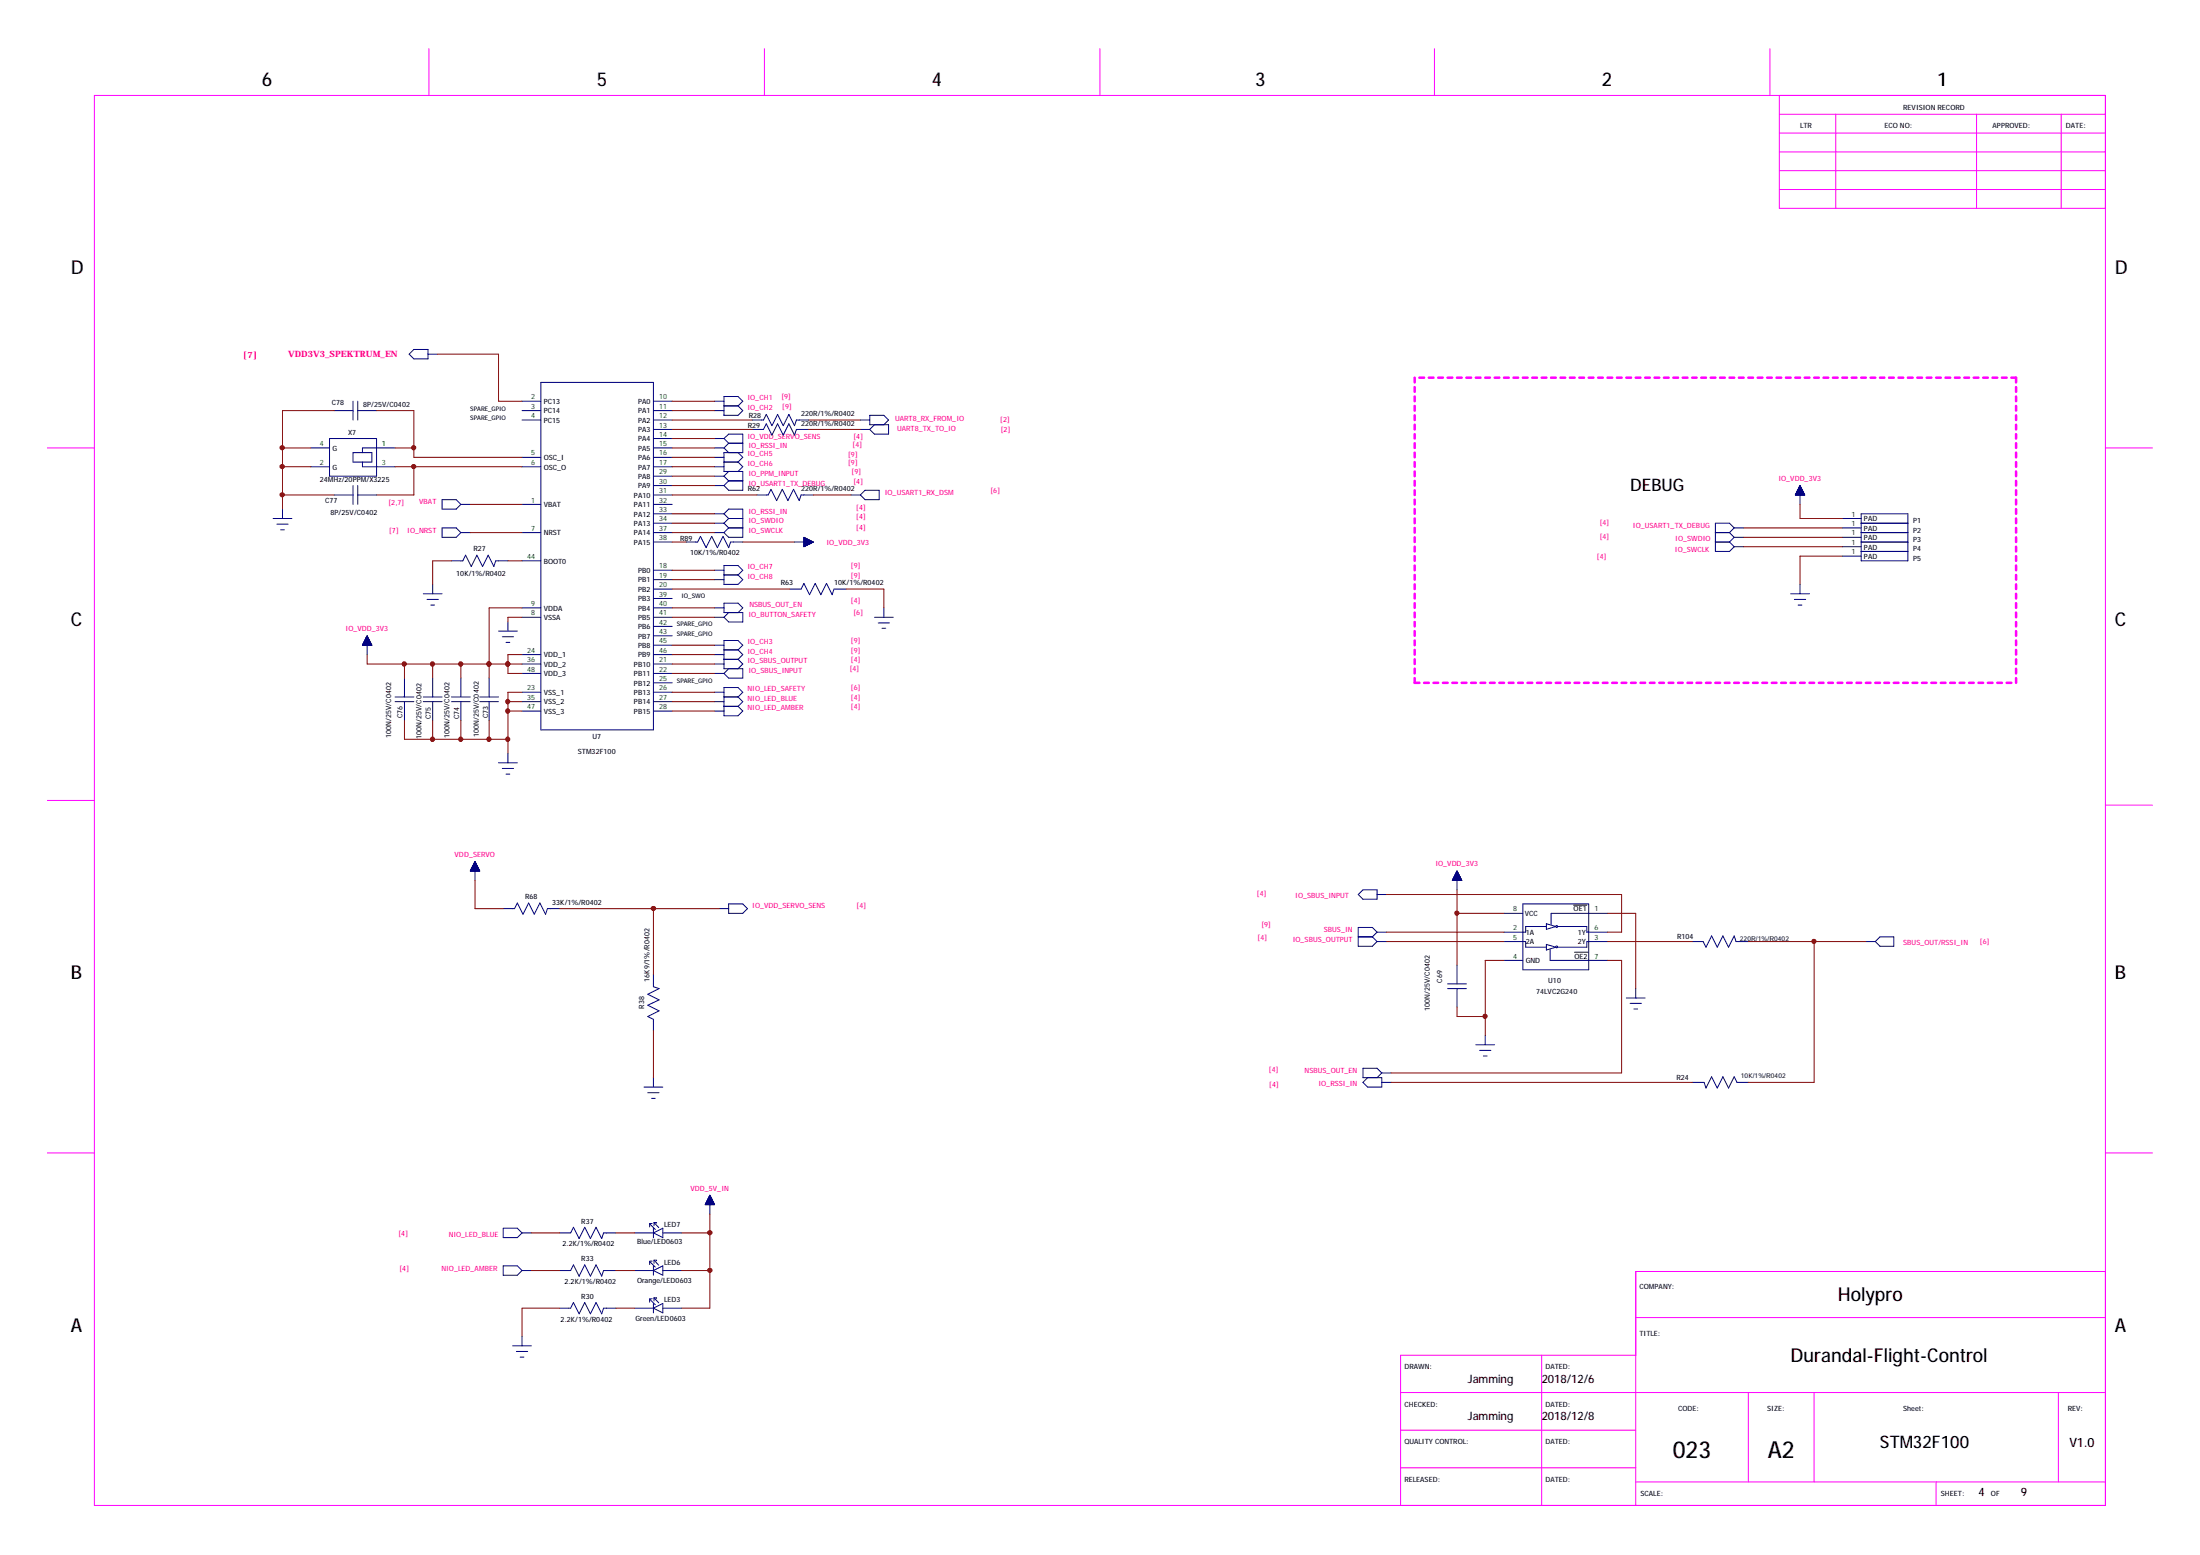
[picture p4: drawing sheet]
<svg xmlns="http://www.w3.org/2000/svg" width="297mm" height="210mm" viewBox="0 0 297 210" stroke-linecap="round" stroke-linejoin="round" font-family="sans-serif">
<g fill="none" stroke="#000080" stroke-width=".14">
<path d="M44.5 59.2h6.3v5.1h-6.3zM45.1 55.4h2.6M47.7 54.2v2.5M48.3 55.4h2.5M48.3 54.2v2.5M55.2 47.8l.7-.6h1.9v1.2h-1.9zM57.8 47.8h1.3M70.5 54.2h2.5M70.5 55.4h2.5M70.5 56.7h2.5M73 51.6h15.2v46.9h-15.2zM88.2 54.2h2.6"/>
<path d="M88.2 55.4h2.6M88.2 56.7h2.6M88.2 58h2.6M88.2 59.2h2.6M96.5 54.2h1.2M96.5 55.4h1.2M96.5 59.2h1.2M97.7 59.2l.7-.6h1.9v2.5h-2.6v2.5h2.6v2.6h-1.9l-.7-.7M97.7 53.5h2l.6 .7-.6 .6 .6 .6-.6 .7h-2zM97.7 54.8h2M97.7 59.2l.7 .6M98.4 59.8h1.9"/>
<path d="M98.4 59.8l-.7 .7M101.6 56.7h1.5l.4-.8 .7 1.6 .8-1.6 .7 1.6 .8-1.6 .8 1.6 .2-.8h1.7M101.6 58h1.5l.4-.8 .7 1.5 .8-1.5 .7 1.5 .8-1.5 .8 1.5 .2-.7h1.7M116.2 56.7h1.2M116.2 58h1.2M118.1 57.3l-.7 .7M119.3 57.3l.7-.6-.7-.6h-1.9v1.2h2.6v1.3h-1.9l-.7-.6M36.9 70h2.5M37.4 70.8h1.5M37.9 71.5h.5M38.1 68.7v1.3M42 60.5h2.5"/>
<path d="M42 63h2.5M45.1 66.8h2.6M47.7 61.1h2.5v1.3h-2.5zM47.7 65.5v2.6M48.3 66.8h2.5M48.3 65.5v2.6M48.9 62.4v.6h4.4M53.3 60.5h-4.4v.6M58.4 78.9v1.3M59.7 71.3h1.9l.6 .6-.6 .6h-1.9zM59.7 67.5h1.9l.6 .6-.6 .6h-1.9zM61 75.7h1.5l.4-.8 .7 1.6 .8-1.6 .8 1.6 .7-1.6 .8 1.6 .2-.8h1.7"/>
<path d="M62.2 68.1h1.3M62.2 71.9h1.3M70.5 61.7h2.5M70.5 63h2.5M70.5 68.1h2.5M70.5 71.9h2.5M70.5 75.7h2.5M88.2 60.5h2.6M88.2 61.7h2.6M88.2 63h2.6M88.2 64.3h2.6M88.2 65.5h2.6"/>
<path d="M88.2 66.8h2.6M88.2 68.1h2.6M88.2 69.4h2.6M88.2 70.6h2.6M88.2 71.9h2.6M88.2 73.2h2.6M88.2 77h2.6M88.2 78.2h2.6M88.2 79.5h2.6M92.7 73.2h1.5l.4-.8 .7 1.5 .8-1.5 .8 1.5 .7-1.5 .8 1.5 .2-.7h1.7M96.5 60.5h1.2M96.5 61.7h1.2"/>
<path d="M96.5 63h1.2M96.5 64.3h1.2M96.5 65.5h1.2M96.5 69.4h1.2M96.5 70.6h1.2M96.5 71.9h1.2M96.5 77h1.2M96.5 78.2h1.2M97.7 62.4h2M97.7 69.4l.7-.7h1.9v3.8h-1.9l-.7-.6M97.7 76.3h2l.6 .7-.6 .6 .6 .6-.6 .7h-2zM97.7 60.5l.7 .6"/>
<path d="M97.7 64.3l.7 .6M97.7 69.4l.7 .6M97.7 70.6l.7 .7M97.7 77.6h2M98.4 70h1.9M98.4 71.3h1.9M98.4 63.6l-.7 .7M98.4 64.9l-.7 .6M98.4 64.9h1.9M98.4 70l-.7 .6M98.4 71.3l-.7 .6M99.7 61.1l.6 .6-.6 .7"/>
<path d="M99.7 62.4l.6 .6-.6 .6M102.2 66.8h1.5l.4-.7 .8 1.5 .7-1.5 .8 1.5 .7-1.5 .8 1.5 .3-.8h1.6M106.6 79.5h1.6l.3-.7 .8 1.5 .8-1.5 .7 1.5 .8-1.5 .8 1.5 .2-.8h1.7M107.3 73.2h2.5M108.5 72.5l1.3 .7-1.3 .6zM108.5 73.7h.3M108.5 73.6h.4M108.5 73.6h.5M108.5 73.5h.8M108.5 73.4h.8M108.5 73.4h.9M108.5 73.3h1.1"/>
<path d="M108.5 73.2h1.3M108.5 73.1h1.2v.1M108.5 73.1h1.1M108.5 73h1M108.5 73h.9v.4M108.5 72.9h.8M108.5 72.9h.7v.6M108.5 72.8h.6M108.5 72.7h.5M108.5 72.7h.4v.9M108.5 72.7h.3M108.5 72.6h.2v1.1"/>
<path d="M108.5 72.6h.1M108.6 72.6v1.2h-.1M108.7 72.6v1.1h-.2M108.8 72.7v1M108.8 72.7v.9M108.9 72.7v.9M109 72.7v.9M109 72.8v.7M109.1 72.8v.7M109.1 72.8v.7h-.6M109.2 72.9v.6M109.3 72.9v.5"/>
<path d="M109.3 73v.4M109.4 73v.3M109.5 73v.3M109.6 73.1v.2M109.6 73.1v.2h-1.1M109.7 73.1v.1M114.9 66.8h1.3M116.8 66.2h1.9v1.3h-1.9l-.6-.7zM231.6 71.9h1.9M231.6 73.2h1.9M233.5 71.9l.6 .6M233.5 73.2l.6 .6"/>
<path d="M234.1 71.3l-.6-.7h-1.9v3.8h1.9l.6-.6M234.1 71.3h1.3M234.1 72.5h1.3M234.1 73.8h1.3M234.1 72.5l-.6 .7M234.1 71.3l-.6 .6M242.4 66.8h1.2M242.4 66.7h1.2v.1M242.4 66.7v.1M242.5 66.6h1.1M242.5 66.8v-.2h1.1v.2M242.5 66.6h1"/>
<path d="M242.6 66.5h.9v.3M242.6 66.8v-.4h.9v.4M242.6 66.4h.9M242.7 66.3h.7v.5M242.7 66.3v.5M242.7 66.3h.7M242.7 66.2h.7v.6M242.7 66.2v.6M242.7 66.1h.6M242.7 66.1h.6v.7M242.7 66.1v.7M242.8 66.1h.5"/>
<path d="M242.8 66h.4v.8M242.9 65.9h.3v.9M242.9 65.8h.3v1M242.9 65.8v1M243 65.8h.1M243 65.7h.1v1.1M243 65.6v1.2M243 65.6h.1M243 65.6h.1v1.2M243 65.5v1.3M243 65.5l.7 1.3h-1.3zM243 65.5v2.6"/>
<path d="M243 78.9v1.3M243.2 65.8h-.3v1M243.2 66h-.4v.8M243.5 66.5h-.9v.3M248.8 70h2.5M248.8 71.3h2.5M248.8 72.5h2.5M248.8 73.8h2.5M248.8 75.1h2.5M251.3 69.4h6.3v6.3h-6.3zM251.3 70.6h6.3M251.3 71.9h6.3"/>
<path d="M251.3 73.2h6.3M251.3 74.4h6.3M48.9 87.1h1.3M49 87h1.1M49 87h1.1v.1M49 86.9v.2M49 86.9h1.1M49.1 87.1v-.3h1v.3M49.1 86.8h.9M49.1 86.8h.9v.3M49.1 86.7h.9v.4M49.1 86.6v.5"/>
<path d="M49.2 86.6h.8M49.2 87.1v-.6h.7v.6M49.2 86.5h.7M49.2 86.5h.7v.6M49.2 86.4v.7M49.3 86.4h.5M49.3 86.3h.5v.8M49.4 86.2h.3v.9M49.4 86.1v1M49.4 86.1h.3M49.4 86h.3v1.1M49.4 86v1.1"/>
<path d="M49.5 86h.1M49.5 86h.1v1.1M49.5 85.9v1.2M49.5 85.9h.1M49.6 85.8l.6 1.3h-1.3M49.6 85.8v2.6M49.6 85.8l-.7 1.3M49.7 86.2h-.3v.9M49.8 86.3h-.5v.8M50 86.7h-.9v.4M53.3 94.7h2.6M53.3 94.1h2.6"/>
<path d="M54.6 91.5v2.6M54.6 94.7v2.6M57.1 94.7h2.6M57.1 94.1h2.6M57.1 80.2h2.6M57.7 80.9h1.5M58.2 81.7h.5M58.4 91.5v2.6M58.4 94.7v2.6M61 94.7h2.5M61 94.1h2.5M62.2 91.5v2.6"/>
<path d="M62.2 94.7v2.6M64.8 94.7h2.5M64.8 94.1h2.5M66 91.5v2.6M66 94.7v2.6M67.3 85.2h2.5M67.8 86h1.5M68.3 86.7h.5M68.6 84v1.2M70.5 82.1h2.5M70.5 83.3h2.5M70.5 88.4h2.5"/>
<path d="M70.5 89.6h2.5M70.5 90.9h2.5M70.5 93.4h2.5M70.5 94.7h2.5M70.5 96h2.5M88.2 80.8h2.6M88.2 82.1h2.6M88.2 83.3h2.6M88.2 84.6h2.6M88.2 85.8h2.6M88.2 87.1h2.6M88.2 88.4h2.6"/>
<path d="M88.2 89.6h2.6M88.2 90.9h2.6M88.2 92.2h2.6M88.2 93.4h2.6M88.2 94.7h2.6M88.2 96h2.6M96.5 82.1h1.2M96.5 83.3h1.2M96.5 87.1h1.2M96.5 88.4h1.2M96.5 89.6h1.2M96.5 90.9h1.2"/>
<path d="M96.5 93.4h1.2M96.5 94.7h1.2M96.5 96h1.2M97.7 94.1h2M97.7 87.7h2M97.7 89h2M97.7 95.3h2M98.4 82.7l-.7 .6M98.4 90.3l-.7 .6M99.7 87.7l.6-.6-.6-.6h-2v3.8h2.6v1.2h-1.9l-.7-.6M99.7 82.7l.6-.6-.6-.7h-2v1.3h2.6v1.3h-1.9l-.7-.7M99.7 94.1l.6-.7-.6-.6h-2v3.8h2l.6-.6-.6-.7"/>
<path d="M99.7 87.7l.6 .7-.6 .6M99.7 89l.6 .6-.6 .7M99.7 94.1l.6 .6-.6 .6M118.1 83.3h2.5M118.6 84.1h1.5M119.1 84.8h.5M119.3 82.1v1.2M241.8 80.2h2.5M242.3 80.9h1.5M242.8 81.7h.5M63.5 117.5h1.2M63.5 117.6v-.2h1.2v.2"/>
<path d="M63.6 117.4h1.1M63.6 117.4h1.1v.2M63.6 117.3v.3M63.6 117.3h1M63.7 117.3h.9v.3M63.7 117.2h.9M63.7 117.2v.4M63.7 117.6v-.4h.9v.4M63.7 117.1h.9M63.8 117.1h.7v.5M63.8 117v.6M63.8 117h.7"/>
<path d="M63.8 117.6v-.7h.7v.7M63.8 116.9h.6M63.8 116.9h.6v.7M63.8 116.8v.8M63.9 116.8h.5M63.9 116.8h.4v.8M64 116.6h.3v1M64 116.5v1.1M64.1 116.5h.1M64.1 116.4h.1v1.2M64.1 116.4v1.2M64.1 116.4h.1"/>
<path d="M64.1 116.3h.1v1.3M64.1 116.3v1.3M64.1 116.3v2.5M64.1 116.3l.7 1.3h-1.3zM64.3 116.6h-.3v1M64.3 116.7h-.4v.9M67.3 103h2.5M67.8 103.7h1.5M68.3 104.5h.5M68.6 101.7v1.3M196.1 118.8h1.3M196.1 118.7h1.2"/>
<path d="M196.1 118.8h.1M196.2 118.8v-.1h1.1v.1M196.2 118.6h1.1M196.2 118.6h1v.2M196.2 118.5v.3M196.3 118.5h.9M196.3 118.8v-.3h.9v.3M196.3 118.4h.8M196.3 118.4h.8v.4M196.4 118.3h.7v.5M196.4 118.2h.7M196.4 118.3v.5"/>
<path d="M196.4 118.2h.6v.6M196.4 118.1v.7M196.5 118.1h.5M196.5 118.1h.5v.7M196.5 118v.8M196.5 118h.5M196.5 118h.4v.8M196.5 117.9v.9M196.6 117.9h.3M196.6 117.9h.3v.9M196.6 117.8h.2v1M196.7 117.7h.1v1.1"/>
<path d="M196.7 117.6v1.2M196.7 117.6v2.5M196.7 117.6l-.6 1.2h1.3M196.7 117.6l.7 1.2M196.7 117.6h.1M196.8 117.7h-.2v1.1M196.8 117.8h-.2v1M197.1 118.3h-.8v.5M67.9 122.7h1.6l.3-.8 .8 1.5 .8-1.5 .7 1.5 .8-1.5 .8 1.5 .2-.7h1.7M88.2 131.5v1.7l.8 .2-1.5 .8 1.5 .8-1.5 .7 1.5 .8-1.5 .7 .7 .4v1.5M97.1 122.7h1.3M98.4 122h1.9l.6 .7-.6 .6h-1.9z"/>
<path d="M183.4 126.5h1.9M184 120.1h1.9v1.3h-1.9l-.6-.7zM185.3 126.5l.6 .6M185.9 125.8h1.3M185.9 127.1h1.3M185.9 125.8l-.6-.6h-1.9v2.5h1.9l.6-.6M185.9 120.7h1.3M185.9 125.8l-.6 .7M195.5 133.4h2.5M195.5 132.8h2.5M196.7 130.3v2.5M196.7 133.4v2.5"/>
<path d="M200.5 139.8v1.2M203.1 127.1h2.9v.8h2.8M203.1 123.3h2.5M203.1 129.6h2.5M205.6 122h8.9v8.9h-8.9zM208.8 125.1h-2.8v.7h-2.9M208.8 124.7l1.3 .4-1.3 .3zM208.8 127.5l1.3 .4-1.3 .3zM209.3 128.1v1.5h7.7M210.1 125h.2v.1h-.2zM210.1 127.7h.2v.2h-.2zM210.3 125.1h3.9v.7h2.8"/>
<path d="M217 127.1h-2.8v.8h-3.9M217 123.3h-7.6v1.5M219.6 134.7h2.5M220.1 135.4h1.5M220.6 136.2h.5M220.9 133.4v1.3M228.5 127.1h1.5l.3 .8 .8-1.6 .8 1.6 .7-1.6 .8 1.6 .7-1.6 .3 .8h1.7M251.9 127.1h1.3M253.2 127.1l.6-.6h1.9v1.2h-1.9zM87 146.7h2.5M87.5 147.5h1.5M88 148.3h.5"/>
<path d="M88.2 145.5v1.2M186.6 146.1h1.2M186.6 144.8l-.7-.6h-1.9v1.3h2.6v1.2h-1.9l-.7-.6 .7-.6M186.6 144.8h1.2M186.6 144.8l-.7 .7M199.3 141h2.5M199.8 141.8h1.5M200.3 142.6h.5M228.5 146.1h1.6l.2 .8 .8-1.6 .8 1.6 .7-1.6 .8 1.6 .7-1.6 .4 .8h1.6M67.9 170.9h1.9l.7 .6-.7 .6h-1.9zM67.9 165.8h1.9l.7 .6-.7 .7h-1.9zM70.5 171.5h1.3"/>
<path d="M70.5 166.4h1.3M75.6 176.6h1.4l.4-.8 .8 1.5 .8-1.5 .7 1.5 .8-1.5 .7 1.5 .3-.7h1.6M75.6 171.5h1.4l.4-.8 .8 1.6 .8-1.6 .7 1.6 .8-1.6 .7 1.6 .3-.8h1.6M75.6 166.4h1.4l.4-.7 .8 1.5 .8-1.5 .7 1.5 .8-1.5 .7 1.5 .3-.8h1.6M85.7 176.6h2.5M85.7 171.5h2.5M85.7 166.4h2.5M87.7 175.8v-.4l.8 .7M87.7 165.6v-.4l.8 .8M87.7 170.7v-.4l.8 .7M87.7 175.3h.4M87.7 170.2h.4"/>
<path d="M87.7 165.2h.4M88.2 165.8v1.3M88.2 170.9v1.2M88.2 176v1.2M88.2 166.4l1.3-.6v1.3zM88.2 171.5l1.3-.6v1.2zM88.2 176.6l1.3-.6v1.2zM88.3 175.2l.6 .7M88.3 165v.5M88.3 170.1v.4M88.3 175.2v.4M88.3 175.2h.3v.1"/>
<path d="M88.3 165h.3v.1M88.3 170.1h.3v.1M88.3 170.1l.6 .7M88.3 165l.6 .7M89.5 176.6h2.5M89.5 171.5h2.5M89.5 166.4h2.5M95.2 162.6h1.3M95.3 162.5h1.1M95.3 162.6v-.1h1.1v.1M95.3 162.4h1.1M95.4 162.3h1v.3"/>
<path d="M95.4 162.3v.3M95.4 162.3h.9M95.4 162.2h.9M95.4 162.2v.4M95.5 162.2h.8M95.5 162.1h.7v.5M95.5 162.1v.5M95.5 162.1h.7M95.5 162h.7M95.5 162.6v-.6h.7v.6M95.6 161.9h.5M95.6 161.8h.5v.8"/>
<path d="M95.6 161.7v.9M95.7 161.8h.4M95.7 161.7h.4M95.7 161.6v1M95.7 161.7h.3M95.7 161.6h.3v1M95.8 161.6h.2M95.8 161.5h.1M95.8 161.5h.1v1.1M95.8 161.4v1.2M95.8 161.3v2.6M95.8 161.3l.7 1.3h-1.3z"/>
<path d="M95.8 161.4h.1M95.9 161.4v1.2M96.1 161.7v.9M96.1 161.9h-.5v.7M96.1 161.9v.7M96.3 162.2v.4M96.4 162.4h-1.1v.2M96.4 162.4v.2M69.2 181.7h2.6M69.7 182.4h1.5M70.2 183.2h.5M70.5 180.4v1.3"/>
</g>
<g fill="none" stroke="#800000" stroke-width=".14">
<path d="M45.1 55.4h-7v13.3M50.8 55.4h5.1v6.3h14.6M59.1 47.8h8.2v6.4h3.2M90.8 55.4h5.7M90.8 56.7h10.8M90.8 58h10.8M90.8 54.2h5.7M90.8 59.2h5.7M109.2 56.7h7M109.2 58h7M38.1 66.8h7M38.1 63h3.9"/>
<path d="M38.1 60.5h3.9M53.3 63h17.2M53.3 60.5h2.6M55.9 63v3.8h-5.1M61 75.7h-2.6v3.2M63.5 68.1h7M63.5 71.9h7M68.6 75.7h1.9M90.8 71.9h5.7M90.8 66.8h11.4M90.8 63h5.7M90.8 60.5h5.7"/>
<path d="M90.8 61.7h5.7M90.8 64.3h5.7M90.8 69.4h5.7M90.8 70.6h5.7M90.8 73.2h1.9M90.8 77h5.7M90.8 78.2h5.7M90.8 79.5h15.8M90.8 65.5h5.7M100.3 73.2h7M109.8 66.8h5.1M114.3 79.5h5v2.6"/>
<path d="M235.4 72.5h13.4M235.4 73.8h13.4M235.4 71.3h13.4M243 68.1v1.9h5.8M248.8 75.1h-5.8v3.8M49.6 88.4v1.2h20.9M54.6 97.3v2.5h14M54.6 89.6v1.9M58.4 89.6v1.9M58.4 97.3v2.5M62.2 89.6v1.9M62.2 97.3v2.5"/>
<path d="M66 97.3v2.5M68.6 94.7h1.9M68.6 96h1.9M70.5 93.4h-1.9v8.3M70.5 83.3h-1.9v.7M70.5 88.4h-1.9v2.5h1.9M70.5 82.1h-4.5v9.4M90.8 93.4h5.7M90.8 94.7h5.7M90.8 89.6h5.7M90.8 88.4h5.7M90.8 90.9h5.7"/>
<path d="M90.8 96h5.7M90.8 83.3h5.7M90.8 82.1h5.7M90.8 87.1h5.7M64.1 118.8v3.9h3.8M75.6 122.7h21.5M88.2 122.7v8.8M88.2 139.1v6.4M187.2 127.1h15.9M187.2 125.8h15.9M187.2 120.7h31.7v5.1h-1.9M196.7 120.1v10.2"/>
<path d="M196.7 135.9v1.3h3.8M196.7 123.3h6.4M203.1 129.6h-2.6v10.2M217 129.6h1.9v15.2h-31.1M217 123.3h3.9v10.1M217 127.1h11.5M236.1 127.1h15.8M244.9 127.1v19h-8.8M187.8 146.1h40.7M71.8 171.5h3.8M71.8 166.4h3.8M75.6 176.6h-5.1v3.8"/>
<path d="M83.1 176.6h2.6M83.1 171.5h2.6M83.1 166.4h2.6M92 171.5h3.8M92 166.4h3.8M95.8 163.9v12.7h-3.8"/>
</g>
<g fill="#800000" stroke="#800000" stroke-width=".14">
<circle cx="68.5" cy="94.7" r=".29"/>
<circle cx="68.5" cy="89.6" r=".29"/>
<circle cx="66" cy="89.6" r=".29"/>
<circle cx="62.2" cy="89.6" r=".29"/>
<circle cx="68.5" cy="96" r=".29"/>
<circle cx="68.5" cy="99.8" r=".29"/>
<circle cx="62.2" cy="99.8" r=".29"/>
<circle cx="66" cy="99.8" r=".29"/>
<circle cx="58.4" cy="89.6" r=".29"/>
<circle cx="58.4" cy="99.8" r=".29"/>
<circle cx="54.6" cy="89.6" r=".29"/>
<circle cx="38.1" cy="66.8" r=".29"/>
<circle cx="38.1" cy="63" r=".29"/>
<circle cx="38.1" cy="60.4" r=".29"/>
<circle cx="55.8" cy="63" r=".29"/>
<circle cx="55.8" cy="60.4" r=".29"/>
<circle cx="95.9" cy="166.4" r=".29"/>
<circle cx="88.2" cy="122.6" r=".29"/>
<circle cx="95.9" cy="171.5" r=".29"/>
<circle cx="200.5" cy="137.2" r=".29"/>
<circle cx="196.7" cy="123.3" r=".29"/>
<circle cx="244.9" cy="127.1" r=".29"/>
</g>
<g fill="none" stroke="#f0f" stroke-width=".14">
<path d="M12.7 12.9h271.6v190.3h-271.6zM57.9 6.6v6.3M103.2 6.6v6.3M148.5 6.6v6.3M193.7 6.6v6.3M239 6.6v6.3M240.2 12.9v15.2h44.1M240.2 15.4h44.1M240.2 18h44.1M247.9 15.4v12.7M266.9 15.4v12.7M278.3 15.4v12.7"/>
<path d="M240.2 20.5h44.1M240.2 23h44.1M240.2 25.6h44.1M6.4 60.5h6.3M284.3 60.5h6.3M6.4 108h6.3M284.3 108.7h6.3M6.4 155.6h6.3M284.3 155.6h6.3M220.9 177.9h63.4M284.3 171.6h-63.4v31.6M189.1 188h95.2"/>
<path d="M189.1 193.1h31.8M189.1 198.1h31.8M208.2 182.9v20.3M220.9 182.9h-31.8v20.3M236.1 188v12M244.9 188v12M277.9 188v12M220.9 200h63.4M261.4 200v3.2"/>
</g>
<g fill="none" stroke="#f0f" stroke-width=".34">
<path d="M191 51v.6M191 52.3v.6M191 53.5v.7M191 54.8v.6M191 56.1v.6M191 57.3v.7M191 58.6v.6M191 59.8v.7M191.6 51h.7M192.9 51h.6M194.2 51h.6M195.5 51h.6"/>
<path d="M196.7 51h.7M198 51h.6M199.3 51h.6M200.5 51h.7M201.8 51h.6M203.1 51h.6M204.3 51h.7M205.6 51h.6M206.9 51h.6M208.2 51h.6M209.4 51h.7M210.7 51h.6"/>
<path d="M212 51h.6M213.2 51h.7M214.5 51h.6M215.8 51h.6M217 51h.7M218.3 51h.6M219.6 51h.6M220.9 51h.6M222.1 51h.7M223.4 51h.6M224.7 51h.6M225.9 51h.7"/>
<path d="M227.2 51h.6M228.5 51h.6M229.7 51h.6M231 51h.6M232.2 51h.7M233.5 51h.6M234.8 51h.6M236.1 51h.6M237.3 51h.7M238.6 51h.6M239.9 51h.6M241.1 51h.7"/>
<path d="M242.4 51h.6M243.7 51h.6M244.9 51h.7M246.2 51h.6M247.5 51h.6M248.8 51h.6M250 51h.7M251.3 51h.6M252.6 51h.6M253.8 51h.6M255.1 51h.6M256.3 51h.7"/>
<path d="M257.6 51h.6M258.9 51h.6M260.1 51h.7M261.4 51h.6M262.7 51h.6M263.9 51h.7M265.2 51h.7M266.5 51h.6M267.8 51h.6M269 51h.7M270.3 51h.6M271.6 51h.6v.6"/>
<path d="M272.2 52.3v.6M272.2 53.5v.7M272.2 54.8v.6M272.2 56.1v.6M272.2 57.3v.7M272.2 58.6v.6M272.2 59.8v.7M191 61.1v.6M191 62.4v.6M191 63.6v.7M191 64.9v.6M191 66.2v.6"/>
<path d="M191 67.5v.6M191 68.7v.7M191 70v.6M191 71.3v.6M191 72.5v.7M191 73.8v.6M191 75.1v.6M191 76.3v.7M191 77.6v.6M191 78.9v.6M272.2 61.1v.6M272.2 62.4v.6"/>
<path d="M272.2 63.6v.7M272.2 64.9v.6M272.2 66.2v.6M272.2 67.5v.6M272.2 68.7v.7M272.2 70v.6M272.2 71.3v.6M272.2 72.5v.7M272.2 73.8v.6M272.2 75.1v.6M272.2 76.3v.7M272.2 77.6v.6"/>
<path d="M272.2 78.9v.6M191 80.2v.6M191 81.4v.7M191 82.7v.6M191 84v.6M191 85.2v.6M191 86.5v.6M191 87.7v.7M191 89v.6M191 90.3v.6M191 91.5v.7h.6M192.3 92.2h.6"/>
<path d="M193.5 92.2h.7M194.8 92.2h.7M196.1 92.2h.6M197.4 92.2h.6M198.6 92.2h.7M199.9 92.2h.6M201.2 92.2h.6M202.4 92.2h.7M203.7 92.2h.6M205 92.2h.6M206.2 92.2h.7M207.5 92.2h.7"/>
<path d="M208.8 92.2h.6M210.1 92.2h.6M211.3 92.2h.7M212.6 92.2h.6M213.9 92.2h.6M215.1 92.2h.7M216.4 92.2h.6M217.7 92.2h.6M218.9 92.2h.7M220.2 92.2h.7M221.5 92.2h.6M222.8 92.2h.6"/>
<path d="M224 92.2h.7M225.3 92.2h.6M226.6 92.2h.6M227.8 92.2h.7M229.1 92.2h.6M230.3 92.2h.7M231.6 92.2h.6M232.9 92.2h.6M234.1 92.2h.7M235.4 92.2h.7M236.7 92.2h.6M238 92.2h.6"/>
<path d="M239.2 92.2h.7M240.5 92.2h.6M241.8 92.2h.6M243 92.2h.7M244.3 92.2h.6M245.6 92.2h.6M246.8 92.2h.7M248.1 92.2h.7M249.4 92.2h.6M250.7 92.2h.6M251.9 92.2h.7M253.2 92.2h.6"/>
<path d="M254.4 92.2h.7M255.7 92.2h.6M257 92.2h.6M258.2 92.2h.7M259.5 92.2h.6M260.8 92.2h.6M262 92.2h.7M263.3 92.2h.6M264.6 92.2h.6M265.9 92.2h.6M267.1 92.2h.7M268.4 92.2h.6"/>
<path d="M269.7 92.2h.6M270.9 92.2h.7M272.2 80.2v.6M272.2 81.4v.7M272.2 82.7v.6M272.2 84v.6M272.2 85.2v.6M272.2 86.5v.6M272.2 87.7v.7M272.2 89v.6M272.2 90.3v.6M272.2 91.5v.7"/>
</g>
<path d="M212.5 122.2h1.7M212.6 128.5h1.8" fill="none" stroke="#000" stroke-width=".14"/>
<g font-size="3.2">
<text x="225.8" y="196.8">023</text>
<text x="238.7" y="196.8">A2</text>
</g>
<g font-size="2.6">
<text x="35.3" y="11.6">6</text>
<text x="80.6" y="11.6">5</text>
<text x="125.8" y="11.6">4</text>
<text x="169.5" y="11.6">3</text>
<text x="216.3" y="11.6">2</text>
<text x="261.5" y="11.6">1</text>
<text x="9.6" y="37">D</text>
<text x="285.5" y="37">D</text>
<text x="9.6" y="84.6">C</text>
<text x="285.5" y="84.6">C</text>
<text x="9.6" y="132.2">B</text>
<text x="285.5" y="132.2">B</text>
<text x="9.6" y="179.8">A</text>
<text x="248.2" y="175.7">Holypro</text>
<text x="285.5" y="179.8">A</text>
<text x="241.8" y="183.9">Durandal-Flight-Control</text>
</g>
<g font-size="2.3">
<text x="220.1" y="66.3">DEBUG</text>
<text x="253.8" y="195.5">STM32F100</text>
</g>
<text font-size="1.7" x="279.4" y="195.3">V1.0</text>
<g font-size="1.6">
<text x="198.2" y="191.7">Jamming</text>
<text x="198.2" y="186.7">Jamming</text>
<text x="208.2" y="191.7">2018/12/8</text>
<text x="208.2" y="186.7">2018/12/6</text>
<text x="267.1" y="201.9">4</text>
<text x="272.8" y="201.9">9</text>
</g>
<g font-size="1.2" fill="#ff0080">
<text x="32.8" y="48.3">[7]</text>
<text x="38.9" y="48.2">VDD3V3_SPEKTRUM_EN</text>
</g>
<g font-size="1">
<text x="243" y="17.3">LTR</text>
<text x="254.4" y="17.3">ECO NO:</text>
<text x="257" y="14.8">REVISION RECORD</text>
<text x="269" y="17.3">APPROVED:</text>
<text x="278.9" y="17.3">DATE:</text>
<text x="44.8" y="54.7">C78</text>
<text x="47" y="58.7">X7</text>
<text x="49" y="54.9">8P/25V/C0402</text>
<text x="73.4" y="57.1">PC15</text>
<text x="73.4" y="55.8">PC14</text>
<text x="73.4" y="54.5">PC13</text>
<text x="86.1" y="54.5">PA0</text>
<text x="86.1" y="55.8">PA1</text>
<text x="86.1" y="57.1">PA2</text>
<text x="86.1" y="58.3">PA3</text>
<text x="86.1" y="59.6">PA4</text>
<text x="101" y="57.7">R29</text>
<text x="101.1" y="56.4">R28</text>
<text x="108.2" y="56.2">220R/1%/R0402</text>
<text x="108.2" y="57.5">220R/1%/R0402</text>
<text x="43.2" y="65">24MHz/20PPM/X3225</text>
<text x="44.9" y="63.4">G</text>
<text x="44.9" y="60.8">G</text>
<text x="73.4" y="63.4">OSC_O</text>
<text x="73.4" y="62.1">OSC_I</text>
<text x="86.1" y="60.8">PA5</text>
<text x="86.1" y="62.1">PA6</text>
<text x="86.1" y="63.4">PA7</text>
<text x="86.1" y="64.7">PA8</text>
<text x="86.1" y="65.9">PA9</text>
<text x="43.9" y="68">C77</text>
<text x="44.6" y="69.5">8P/25V/C0402</text>
<text x="73.4" y="68.5">VBAT</text>
<text x="85.6" y="67.2">PA10</text>
<text x="85.6" y="68.5">PA11</text>
<text x="85.6" y="69.7">PA12</text>
<text x="85.6" y="71">PA13</text>
<text x="101" y="66.3">R62</text>
<text x="108.2" y="66.3">220R/1%/R0402</text>
<text x="251.7" y="70.4">PAD</text>
<text x="251.7" y="71.6">PAD</text>
<text x="258.3" y="70.6">P1</text>
<text x="258.3" y="71.9">P2</text>
<text x="61.6" y="77.7">10K/1%/R0402</text>
<text x="63.9" y="74.4">R27</text>
<text x="73.4" y="72.3">NRST</text>
<text x="73.4" y="76.1">BOOT0</text>
<text x="85.6" y="72.3">PA14</text>
<text x="85.6" y="73.5">PA15</text>
<text x="86.1" y="77.4">PB0</text>
<text x="91.8" y="73">R89</text>
<text x="93.2" y="74.9">10K/1%/R0402</text>
<text x="251.7" y="72.9">PAD</text>
<text x="251.7" y="74.2">PAD</text>
<text x="251.7" y="75.5">PAD</text>
<text x="258.3" y="73.2">P3</text>
<text x="258.3" y="74.4">P4</text>
<text x="258.3" y="75.7">P5</text>
<text x="73.4" y="82.4">VDDA</text>
<text x="73.4" y="83.7">VSSA</text>
<text x="86.1" y="78.6">PB1</text>
<text x="86.1" y="79.9">PB2</text>
<text x="86.1" y="81.2">PB3</text>
<text x="86.1" y="82.4">PB4</text>
<text x="86.1" y="83.7">PB5</text>
<text x="105.4" y="79">R63</text>
<text x="112.6" y="79">10K/1%/R0402</text>
<text x="73.4" y="88.7">VDD_1</text>
<text x="86.1" y="84.9">PB6</text>
<text x="86.1" y="86.2">PB7</text>
<text x="86.1" y="87.5">PB8</text>
<text x="86.1" y="88.7">PB9</text>
<text x="73.4" y="90">VDD_2</text>
<text x="73.4" y="91.3">VDD_3</text>
<text x="73.4" y="93.8">VSS_1</text>
<text x="73.4" y="95.1">VSS_2</text>
<text x="85.6" y="90">PB10</text>
<text x="85.6" y="91.3">PB11</text>
<text x="85.6" y="92.6">PB12</text>
<text x="85.6" y="93.8">PB13</text>
<text x="85.6" y="95.1">PB14</text>
<text x="52.8" y="99.7" transform="rotate(-90 52.8 99.7)">100N/25V/C0402</text>
<text x="54.4" y="97" transform="rotate(-90 54.4 97)">C76</text>
<text x="56.9" y="99.8" transform="rotate(-90 56.9 99.8)">100N/25V/C0402</text>
<text x="58.2" y="97.1" transform="rotate(-90 58.2 97.1)">C75</text>
<text x="60.7" y="99.7" transform="rotate(-90 60.7 99.7)">100N/25V/C0402</text>
<text x="62" y="97.1" transform="rotate(-90 62 97.1)">C74</text>
<text x="64.6" y="99.5" transform="rotate(-90 64.6 99.5)">100N/25V/C0402</text>
<text x="65.9" y="97" transform="rotate(-90 65.9 97)">C73</text>
<text x="73.4" y="96.4">VSS_3</text>
<text x="78" y="101.8">STM32F100</text>
<text x="80" y="99.8">U7</text>
<text x="85.6" y="96.4">PB15</text>
<text x="70.9" y="121.4">R68</text>
<text x="74.5" y="122.1">33K/1%/R0402</text>
<text x="205.9" y="123.7">VCC</text>
<text x="212.5" y="123">OE1</text>
<text x="206" y="126.2">1A</text>
<text x="206" y="127.5">2A</text>
<text x="206" y="130">GND</text>
<text x="212.6" y="129.4">OE2</text>
<text x="213" y="126.2">1Y</text>
<text x="213" y="127.5">2Y</text>
<text x="226.4" y="126.7">R104</text>
<text x="87" y="136.2" transform="rotate(-90 87 136.2)">R38</text>
<text x="87.7" y="132.6" transform="rotate(-90 87.7 132.6)">16K9/1%/R0402</text>
<text x="193" y="136.5" transform="rotate(-90 193 136.5)">100N/25V/C0402</text>
<text x="194.7" y="132.6" transform="rotate(-90 194.7 132.6)">C69</text>
<text x="207.4" y="134.2">74LVC2G240</text>
<text x="209" y="132.7">U10</text>
<text x="226.4" y="145.7">R24</text>
<text x="78.5" y="165.2">R37</text>
<text x="86" y="168">Blue/LED0603</text>
<text x="89.7" y="165.6">LED7</text>
<text x="75.9" y="168.2">2.2K/1%/R0402</text>
<text x="76.2" y="173.3">2.2K/1%/R0402</text>
<text x="78.5" y="170.2">R33</text>
<text x="86" y="173.2">Orange/LED0603</text>
<text x="89.7" y="170.7">LED6</text>
<text x="75.7" y="178.5">2.2K/1%/R0402</text>
<text x="78.5" y="175.3">R30</text>
<text x="85.8" y="178.4">Green/LED0603</text>
<text x="89.7" y="175.8">LED3</text>
<text x="221.4" y="174">COMPANY:</text>
<text x="189.6" y="184.8">DRAWN:</text>
<text x="208.7" y="184.8">DATED:</text>
<text x="221.4" y="180.4">TITLE:</text>
<text x="189.6" y="189.9">CHECKED:</text>
<text x="208.7" y="189.9">DATED:</text>
<text x="226.6" y="190.5">CODE:</text>
<text x="238.6" y="190.5">SIZE:</text>
<text x="257" y="190.5">Sheet:</text>
<text x="279.2" y="190.5">REV:</text>
<text x="189.6" y="195">QUALITY CONTROL:</text>
<text x="208.7" y="195">DATED:</text>
<text x="189.6" y="200">RELEASED:</text>
<text x="208.7" y="200">DATED:</text>
<text x="221.5" y="201.9">SCALE:</text>
<text x="262" y="201.9">SHEET:</text>
<text x="268.8" y="201.9">OF</text>
</g>
<g font-size="1" fill="#008000">
<text x="71.7" y="53.9">2</text>
<text x="89" y="53.9">10</text>
<text x="71.7" y="56.4">4</text>
<text x="71.7" y="55.2">3</text>
<text x="89" y="55.2">11</text>
<text x="89" y="56.4">12</text>
<text x="89" y="57.7">13</text>
<text x="89" y="59">14</text>
<text x="43.2" y="62.8">2</text>
<text x="43.2" y="60.2">4</text>
<text x="51.6" y="60.2">1</text>
<text x="51.6" y="62.8">3</text>
<text x="71.7" y="62.8">6</text>
<text x="71.7" y="61.5">5</text>
<text x="89" y="60.2">15</text>
<text x="89" y="61.5">16</text>
<text x="89" y="62.8">17</text>
<text x="89" y="64">29</text>
<text x="89" y="65.3">30</text>
<text x="71.7" y="71.6">7</text>
<text x="71.7" y="67.8">1</text>
<text x="89" y="66.6">31</text>
<text x="89" y="67.8">32</text>
<text x="89" y="69.1">33</text>
<text x="89" y="70.4">34</text>
<text x="89" y="71.6">37</text>
<text x="250" y="69.7">1</text>
<text x="250" y="71">1</text>
<text x="71.2" y="75.5">44</text>
<text x="89" y="78">19</text>
<text x="89" y="72.9">38</text>
<text x="89" y="76.7">18</text>
<text x="250" y="72.3">1</text>
<text x="250" y="73.5">1</text>
<text x="250" y="74.8">1</text>
<text x="71.7" y="81.8">9</text>
<text x="71.7" y="83.1">8</text>
<text x="89" y="79.3">20</text>
<text x="89" y="80.5">39</text>
<text x="89" y="81.8">40</text>
<text x="89" y="83.1">41</text>
<text x="71.2" y="88.1">24</text>
<text x="71.2" y="89.4">36</text>
<text x="89" y="84.3">42</text>
<text x="89" y="85.6">43</text>
<text x="89" y="86.8">45</text>
<text x="89" y="88.1">46</text>
<text x="89" y="89.4">21</text>
<text x="71.2" y="90.6">48</text>
<text x="71.2" y="93.2">23</text>
<text x="71.2" y="94.5">35</text>
<text x="71.2" y="95.7">47</text>
<text x="89" y="90.6">22</text>
<text x="89" y="91.9">25</text>
<text x="89" y="93.2">26</text>
<text x="89" y="94.5">27</text>
<text x="89" y="95.7">28</text>
<text x="204.3" y="125.6">2</text>
<text x="204.3" y="123">8</text>
<text x="215.3" y="123">1</text>
<text x="215.3" y="125.6">6</text>
<text x="204.3" y="126.8">5</text>
<text x="204.3" y="129.4">4</text>
<text x="215.3" y="126.8">3</text>
<text x="215.3" y="129.4">7</text>
</g>
<g font-size="1" fill="#ff0080">
<text x="105.5" y="53.9">[9]</text>
<text x="100.9" y="54">IO_CH1</text>
<text x="100.9" y="55.3">IO_CH2</text>
<text x="100.9" y="59.3">IO_VDD_SERVO_SENS</text>
<text x="105.6" y="55.2">[9]</text>
<text x="115.2" y="59.2">[4]</text>
<text x="120.9" y="56.8">UART8_RX_FROM_IO</text>
<text x="121.1" y="58.2">UART8_TX_TO_IO</text>
<text x="135" y="57">[2]</text>
<text x="135.1" y="58.3">[2]</text>
<text x="100.9" y="61.6">IO_CH5</text>
<text x="100.9" y="62.9">IO_CH6</text>
<text x="101" y="65.5">IO_USART1_TX_DEBUG</text>
<text x="101" y="60.5">IO_RSSI_IN</text>
<text x="101" y="64.3">IO_PPM_INPUT</text>
<text x="114.5" y="61.7">[9]</text>
<text x="114.5" y="62.8">[9]</text>
<text x="115" y="64">[9]</text>
<text x="115.1" y="60.3">[4]</text>
<text x="115.2" y="65.3">[4]</text>
<text x="240.1" y="64.9">IO_VDD_3V3</text>
<text x="52.5" y="68.2">[2,7]</text>
<text x="52.5" y="71.9">[7]</text>
<text x="55" y="71.9">IO_NRST</text>
<text x="56.6" y="68.1">VBAT</text>
<text x="101" y="69.4">IO_RSSI_IN</text>
<text x="101" y="70.6">IO_SWDIO</text>
<text x="101" y="71.9">IO_SWCLK</text>
<text x="115.6" y="68.8">[4]</text>
<text x="115.6" y="70.1">[4]</text>
<text x="115.6" y="71.5">[4]</text>
<text x="119.5" y="66.8">IO_USART1_RX_DSM</text>
<text x="133.7" y="66.6">[6]</text>
<text x="216" y="70.9">[4]</text>
<text x="220.5" y="71.3">IO_USART1_TX_DEBUG</text>
<text x="100.9" y="76.8">IO_CH7</text>
<text x="111.6" y="73.5">IO_VDD_3V3</text>
<text x="114.9" y="76.7">[9]</text>
<text x="114.9" y="78">[9]</text>
<text x="215.6" y="75.5">[4]</text>
<text x="216" y="72.8">[4]</text>
<text x="226.1" y="74.6">IO_SWCLK</text>
<text x="226.2" y="73">IO_SWDIO</text>
<text x="100.9" y="78.1">IO_CH8</text>
<text x="101" y="83.3">IO_BUTTON_SAFETY</text>
<text x="101.2" y="81.9">NSBUS_OUT_EN</text>
<text x="114.9" y="81.4">[4]</text>
<text x="115.2" y="83.1">[6]</text>
<text x="46.7" y="85.2">IO_VDD_3V3</text>
<text x="100.9" y="87">IO_CH3</text>
<text x="100.9" y="88.2">IO_CH4</text>
<text x="100.9" y="89.5">IO_SBUS_OUTPUT</text>
<text x="114.9" y="86.8">[9]</text>
<text x="114.9" y="88.1">[9]</text>
<text x="114.9" y="89.4">[4]</text>
<text x="100.9" y="93.3">NIO_LED_SAFETY</text>
<text x="100.9" y="94.6">NIO_LED_BLUE</text>
<text x="100.9" y="95.9">NIO_LED_AMBER</text>
<text x="101" y="90.9">IO_SBUS_INPUT</text>
<text x="114.7" y="90.5">[4]</text>
<text x="114.9" y="93.2">[6]</text>
<text x="114.9" y="94.5">[4]</text>
<text x="114.9" y="95.7">[4]</text>
<text x="61.4" y="115.7">VDD_SERVO</text>
<text x="193.8" y="116.9">IO_VDD_3V3</text>
<text x="101.6" y="122.5">IO_VDD_SERVO_SENS</text>
<text x="115.7" y="122.5">[4]</text>
<text x="169.7" y="121">[4]</text>
<text x="170.3" y="125.2">[9]</text>
<text x="174.9" y="121.3">IO_SBUS_INPUT</text>
<text x="178.7" y="125.8">SBUS_IN</text>
<text x="169.8" y="126.8">[4]</text>
<text x="174.5" y="127.1">IO_SBUS_OUTPUT</text>
<text x="257" y="127.6">SBUS_OUT/RSSI_IN</text>
<text x="267.3" y="127.5">[6]</text>
<text x="171.3" y="144.7">[4]</text>
<text x="171.4" y="146.7">[4]</text>
<text x="176.1" y="144.8">NSBUS_OUT_EN</text>
<text x="178" y="146.6">IO_RSSI_IN</text>
<text x="93.2" y="160.7">VDD_5V_IN</text>
<text x="53.8" y="166.8">[4]</text>
<text x="60.6" y="166.9">NIO_LED_BLUE</text>
<text x="53.9" y="171.5">[4]</text>
<text x="59.6" y="171.5">NIO_LED_AMBER</text>
</g>
<g font-size=".9">
<text x="234.9" y="127">220R/1%/R0402</text>
<text x="235" y="145.5">10K/1%/R0402</text>
</g>
<g font-size=".8">
<text x="63.5" y="55.4">SPARE_GPIO</text>
<text x="63.5" y="56.7">SPARE_GPIO</text>
<text x="92" y="80.8">IO_SWO</text>
<text x="91.4" y="84.6">SPARE_GPIO</text>
<text x="91.4" y="85.8">SPARE_GPIO</text>
<text x="91.4" y="92.2">SPARE_GPIO</text>
</g>
</svg>
